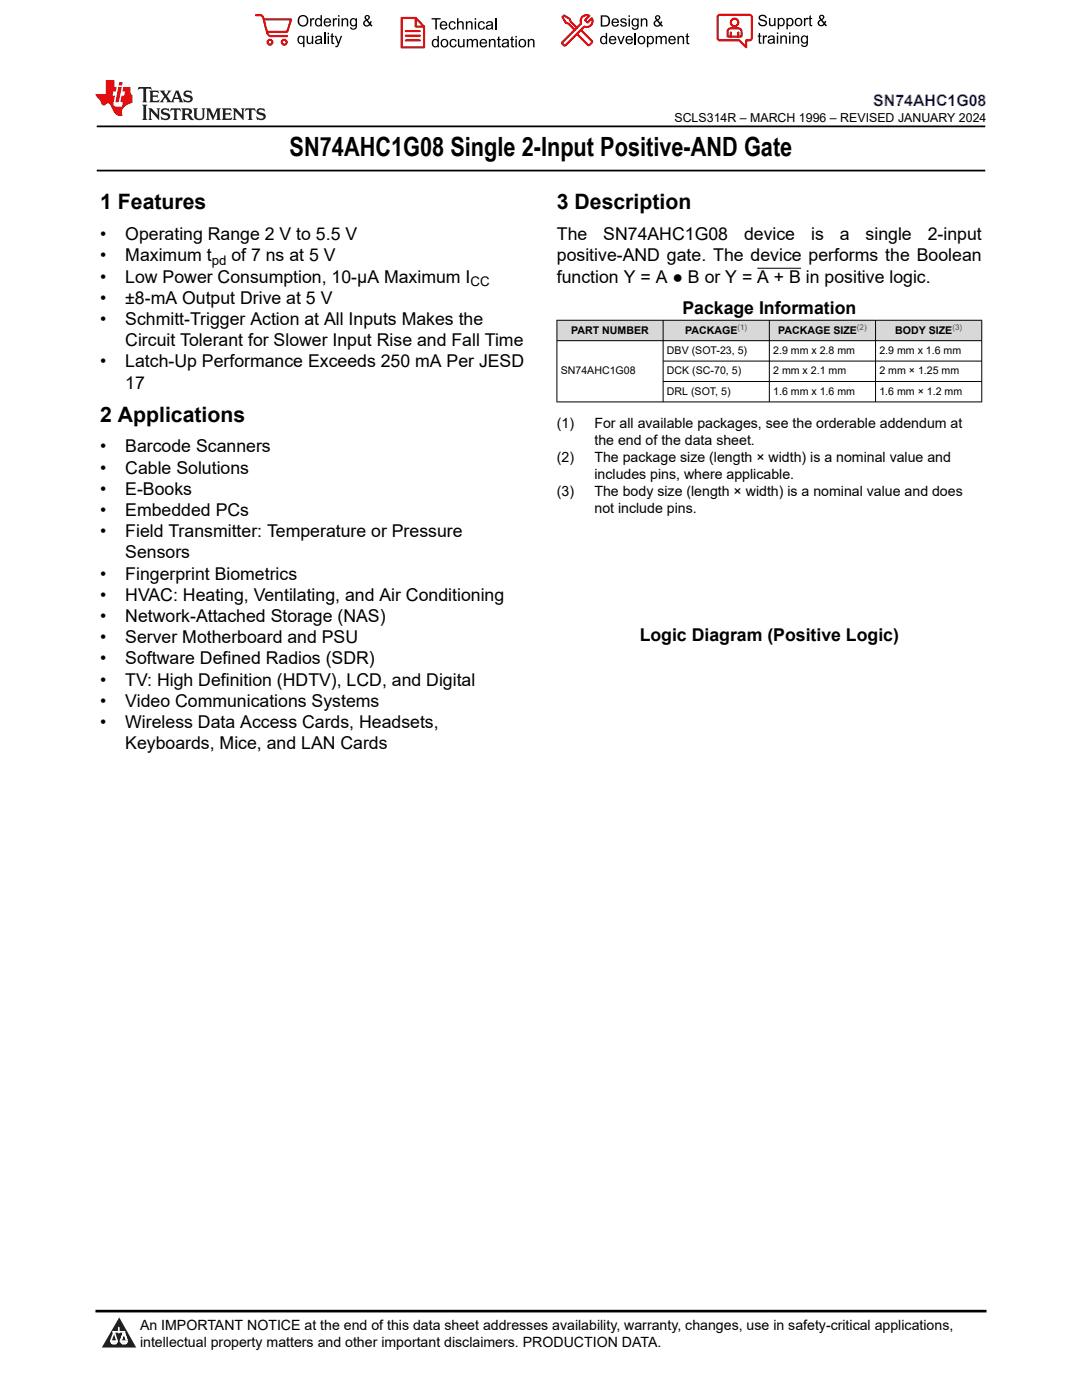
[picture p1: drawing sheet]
<svg xmlns="http://www.w3.org/2000/svg" width="216mm" height="279mm" viewBox="0 0 216 279" stroke-linecap="round" stroke-linejoin="round" font-family="sans-serif">
<path d="M19.3 25.2h177.3M19.3 34h177.3" fill="none" stroke="#000" stroke-width=".35"/>
<path d="M151.1 53.5h8.7" fill="none" stroke="#000" stroke-width=".2"/>
<g fill="#d8d8d8">
<path d="M111.1 63.9h84.8v4.1h-84.8z" fill-rule="evenodd"/>
<path d="M111.2 64h21.1v3.9h-21.1z" fill-rule="evenodd"/>
<path d="M132.4 64h21.1v3.9h-21.1z" fill-rule="evenodd"/>
<path d="M153.6 64h21v3.9h-21z" fill-rule="evenodd"/>
<path d="M174.8 64h21v3.9h-21z" fill-rule="evenodd"/>
</g>
<path d="M111.1 63.9h84.9M111.1 68h84.9M111.1 63.9v16.4M132.3 63.9v16.4M132.3 72.1h63.7M132.3 76.1h63.7M153.5 63.9v16.4M174.7 63.9v16.4M195.9 63.9v16.4M111.1 80.2h84.9" fill="none" stroke="#000" stroke-width=".2"/>
<path d="M0 0h215.9v23.8h-215.9z" fill-rule="evenodd" fill="#fff"/>
<path d="M27.7 17.4l-.2 .6 .5-.3h.6v.1v2.2l-.2 .4h1l-.2-.4v-2.2v-.1h.5l.5 .3-.1-.6zM29.8 18.1l.2 .4v1.5l-.2 .4h1.9l.1-.6a1.08 1.08 0 0 1-1.3 .2v-.7h.6l.4 .2v-.6l-.4 .2h-.6v-.6l.2-.1a1 1 0 0 1 1 .2l-.1-.5zM31.8 18.1l1 1.1-1 1.2h.9l-.2-.2 .4-.7 .5 .7-.2 .2h1.6l-.2-.2 .1-.4h1l.1 .4-.1 .2h.9l-.2-.3-.8-2h-.5l-1 2.2-.8-1.1 .9-1.1h-.8l.2 .2-.5 .7-.3-.7 .1-.2zM35.2 18.5l.4 1h-.8zM36.8 18.2a.65 .65 0 0 0-.2 .7 .65 .65 0 0 0 .6 .5l.7 .2 .1 .2a.79 .79 0 0 1-.7 .4 .79 .79 0 0 1-.7-.5l.1 .7 .2-.1a.93 .93 0 0 0 1.1 .1 .93 .93 0 0 0 .4-1 1.46 1.46 0 0 0-1.2-.6l-.1-.3a1.09 1.09 0 0 1 1.2 .2l-.2-.6-.1 .1-.6-.2zM28.4 20.9l.2 .4v2.3l-.2 .3h1l-.2-.3v-2.3l.2-.4zM29.6 21.6l.2 .4v1.6l-.2 .3h.8l-.3-.3v-1.4l1.7 1.8v-2l.2-.4h-.8l.2 .2 .1 1.1-1.2-1.3zM32.3 21.8a.65 .65 0 0 0-.2 .7 .65 .65 0 0 0 .7 .4l.6 .2 .1 .2a.79 .79 0 0 1-.7 .4 .79 .79 0 0 1-.7-.5l.1 .7 .2-.1a.93 .93 0 0 0 1.1 .1 .93 .93 0 0 0 .4-.9 1.46 1.46 0 0 0-1.2-.6l-.1-.4a1.09 1.09 0 0 1 1.2 .2l-.2-.6-.1 .1-.6-.1zM34.1 21.6l-.1 .7a.63 .63 0 0 1 .7-.4l.1 1.7-.3 .3h1l-.2-.3v-1.7a.66 .66 0 0 1 .8 .4l-.1-.7zM36.2 21.6l.2 .4v1.6l-.2 .3h.9l-.2-.2v-.7h.5l.1 .2a.79 .79 0 0 0 1.2 .6l-1-.9a.61 .61 0 0 0 .6-.6 .61 .61 0 0 0-.5-.6zM36.9 21.9h.2a.47 .47 0 0 1 .5 .1 .47 .47 0 0 1 .1 .5l-.2 .2h-.6zM38.5 21.6l.2 .2a2.27 2.27 0 0 0 .4 2 1.04 1.04 0 0 0 1.7-.7v-1.3l.2-.2h-.8l.2 .4v1.1a.6 .6 0 0 1-.6 .6 .6 .6 0 0 1-.6-.6v-1.1l.3-.4zM41.1 21.6l.2 .4v1.6l-.2 .3h.7l-.2-.3v-1.5l.9 1.9 .8-1.9v1.5l-.2 .3h1l-.3-.3v-1.6l.3-.4h-.8l-.7 1.5-.7-1.5zM44.3 21.6l.2 .4v1.6l-.2 .3h1.9l.1-.5a1.09 1.09 0 0 1-1.3 .1v-.6h.6l.4 .1v-.6l-.4 .2h-.6v-.6l.2-.1a1.01 1.01 0 0 1 1 .3l-.1-.6zM46.4 21.6l.3 .4v1.6l-.3 .3h.8l-.2-.3v-1.4l1.6 1.8v-2l.2-.4h-.7l.2 .2v1.1l-1.2-1.3zM49 21.6l-.1 .7a.63 .63 0 0 1 .8-.4v1.7l-.3 .3h1l-.2-.3v-1.7a.66 .66 0 0 1 .8 .4l-.1-.7zM51.4 21.8a.65 .65 0 0 0-.2 .7 .65 .65 0 0 0 .6 .4l.6 .2 .2 .2a.79 .79 0 0 1-.8 .4 .79 .79 0 0 1-.6-.5l.1 .7 .2-.1a.93 .93 0 0 0 1 .1 .93 .93 0 0 0 .5-.9 1.46 1.46 0 0 0-1.3-.6l-.1-.4a1.09 1.09 0 0 1 1.3 .2l-.2-.6-.2 .1-.5-.1z" fill="#231f20"/>
<path d="M21.1 16v2.8h-2.1l.1 .3 .9 1a.95 .95 0 0 0 .9 .9 .59 .59 0 0 1 .6-.4 .59 .59 0 0 1 .5 .4l.4 .8a1.59 1.59 0 0 0 2.1 1.3 1.61 1.61 0 0 1 1-2.2l1-.4-.1-1.5a1.59 1.59 0 0 1-.4-1.6h-1.4l-.2 .9h.5l-.1 .8h-.5l-.2 1v.2l.4 .1-.2 .9h-.6a.73 .73 0 0 1-1.1-.7l.3-1.5h-.5l.2-.8h.5l.2-.9h-.5v-1.4zM23.6 17.4l-.6 3h.7l.6-3zM23.8 16.4l-.1 .7h.7l.1-.7z" fill="#ed1c24"/>
<g fill="#000">
<path d="M59.4 4.2a1.12 1.12 0 0 1 2.2 0 1.12 1.12 0 0 1-2.2 0zM59.9 3.5a.89 .89 0 0 0-.1 1.1 .89 .89 0 0 0 1.1 .4 .88 .88 0 0 0 .3-1.3 .88 .88 0 0 0-1.3-.2z" fill-rule="evenodd"/>
<path d="M59.5 7.3l.5-.2 .5 .3v-.3h.3v2.3h-.3v-.8a.74 .74 0 0 1-1 0 .74 .74 0 0 1-.1-1zM59.8 7.5a.57 .57 0 0 0-.2 .7 .57 .57 0 0 0 .8 .2 .57 .57 0 0 0 .1-.7 .57 .57 0 0 0-.7-.2z" fill-rule="evenodd"/>
<path d="M61.9 3.6h.2v.3l.2-.2 .3-.1 .2 .1-.1 .3a.36 .36 0 0 0-.5 0 .36 .36 0 0 0 0 .4v.9h-.3z" fill-rule="evenodd"/>
<path d="M61.2 7.1h.3v.9a.41 .41 0 0 0 .4 .6 .41 .41 0 0 0 .3-.6v-.9h.3v1.7h-.2v-.3a.58 .58 0 0 1-.7 .3 .58 .58 0 0 1-.4-.6z" fill-rule="evenodd"/>
<path d="M63 3.8l.5-.2 .5 .2v-.8h.2v2.3h-.2v-.2a.75 .75 0 0 1-1-.1 .75 .75 0 0 1-.1-1zM63.2 4a.57 .57 0 0 0-.1 .7 .57 .57 0 0 0 .8 .2 .57 .57 0 0 0 .1-.7 .57 .57 0 0 0-.8-.2z" fill-rule="evenodd"/>
<path d="M63 7.3a.74 .74 0 0 1 1-.1 .74 .74 0 0 1 .3 .9v.7h-.3v-.2a.57 .57 0 0 1-.8 .2 .57 .57 0 0 1-.2-.8l1-.3a.41 .41 0 0 0-.4-.4 .41 .41 0 0 0-.4 .4l-.3-.1zM63.2 8.2a.35 .35 0 0 0 .2 .5 .35 .35 0 0 0 .5-.3l.1-.4z" fill-rule="evenodd"/>
<path d="M65.4 6.5h.3v.3h-.3zM65.4 7.1h.3v1.7h-.3z" fill-rule="evenodd"/>
<path d="M64.8 3.8a.76 .76 0 0 1 .9-.1 .76 .76 0 0 1 .4 .8h-1.2a.47 .47 0 0 0 .3 .6 .47 .47 0 0 0 .6-.4l.3 .1a.82 .82 0 0 1-1.3 .3 .82 .82 0 0 1 0-1.3zM65 4l-.1 .3h.9l-.3-.4z" fill-rule="evenodd"/>
<path d="M66.4 3.6h.3v.3l.1-.2 .4-.1 .1 .1-.1 .3a.36 .36 0 0 0-.4 0 .36 .36 0 0 0-.1 .4v.9h-.3z" fill-rule="evenodd"/>
<path d="M66.1 6.7l.3-.1v.5h.3v.3h-.3v.9l.1 .2h.2v.3a.41 .41 0 0 1-.4-.1 .41 .41 0 0 1-.2-.4v-.9h-.2v-.3h.2z" fill-rule="evenodd"/>
<path d="M66.8 7.1h.3l.4 1.4 .5-1.4h.3l-.6 1.7a.57 .57 0 0 1-.8 .6v-.3a.37 .37 0 0 0 .5-.3z" fill-rule="evenodd"/>
<path d="M67.5 3h.2v.3h-.2zM67.5 3.6h.2v1.7h-.2z" fill-rule="evenodd"/>
<path d="M68.2 3.6h.2v.3a.58 .58 0 0 1 .7-.3 .58 .58 0 0 1 .4 .7v1h-.3v-1a.4 .4 0 0 0-.4-.5 .4 .4 0 0 0-.4 .6v.9h-.2z" fill-rule="evenodd"/>
<path d="M70 3.8l.5-.2 .5 .2v-.2h.2v1.5a.71 .71 0 0 1-.5 .8 .71 .71 0 0 1-.8-.5h.2a.46 .46 0 0 0 .6 .3 .46 .46 0 0 0 .3-.6 .78 .78 0 0 1-1.1-.2 .78 .78 0 0 1 .1-1.1zM70.2 4a.53 .53 0 0 0-.1 .8 .53 .53 0 0 0 .8 0 .54 .54 0 0 0 0-.7 .54 .54 0 0 0-.7-.1z" fill-rule="evenodd"/>
<path d="M72.9 3.1a.53 .53 0 0 1 .8 .1 .53 .53 0 0 1-.3 .8l.4 .5 .1-.3 .3 .1-.2 .5 .3 .3-.2 .2-.3-.3a.71 .71 0 0 1-1.2 .1 .71 .71 0 0 1 .4-1.1l-.3-.5zM73 3.5a.3 .3 0 0 0 .6 0 .3 .3 0 0 0-.6 0zM72.9 4.3a.45 .45 0 0 0 0 .7 .45 .45 0 0 0 .7-.2l-.5-.6z" fill-rule="evenodd"/>
<path d="M86.1 3.6h1.8v.3h-.7v2h-.3v-2h-.8z" fill-rule="evenodd"/>
<path d="M86.3 8l.5-.2 .5 .2v-.8h.3v2.2h-.3v-.2a.76 .76 0 0 1-1 0 .76 .76 0 0 1-.1-1zM86.6 8.1a.58 .58 0 0 0-.2 .8 .58 .58 0 0 0 .8 .2 .58 .58 0 0 0 .1-.8 .58 .58 0 0 0-.7-.2z" fill-rule="evenodd"/>
<path d="M88.2 7.9a.81 .81 0 0 1 1.1 .2 .81 .81 0 0 1-.2 1.1 .81 .81 0 0 1-1.1-.1l-.1-.8zM88.3 8.1a.57 .57 0 0 0 0 .9 .57 .57 0 0 0 .8 0 .57 .57 0 0 0 0-.8 .57 .57 0 0 0-.8-.1z" fill-rule="evenodd"/>
<path d="M88 4.4a.77 .77 0 0 1 .9-.1 .77 .77 0 0 1 .4 .8h-1.3a.48 .48 0 0 0 .4 .6 .48 .48 0 0 0 .6-.3h.3a.83 .83 0 0 1-1.3 .4 .83 .83 0 0 1 0-1.4zM88.2 4.6l-.2 .3h1l-.3-.4z" fill-rule="evenodd"/>
<path d="M89.7 4.4a.7 .7 0 0 1 1.2 .3l-.2 .1a.45 .45 0 0 0-.6-.3 .45 .45 0 0 0-.3 .6 .45 .45 0 0 0 .3 .6 .45 .45 0 0 0 .6-.4h.3a.76 .76 0 0 1-1.1 .6 .76 .76 0 0 1-.3-1.1z" fill-rule="evenodd"/>
<path d="M89.9 8a.7 .7 0 0 1 1.2 .3h-.3a.45 .45 0 0 0-.5-.3 .45 .45 0 0 0-.3 .6 .45 .45 0 0 0 .3 .6 .45 .45 0 0 0 .6-.4l.2 .1a.76 .76 0 0 1-1 .5 .76 .76 0 0 1-.4-1.1z" fill-rule="evenodd"/>
<path d="M91.2 3.6h.3v.8a.59 .59 0 0 1 .7-.2 .59 .59 0 0 1 .3 .7v1h-.2v-1a.4 .4 0 0 0-.5-.4 .4 .4 0 0 0-.3 .5v.9h-.3z" fill-rule="evenodd"/>
<path d="M91.4 7.8h.2v.9a.41 .41 0 0 0 .5 .5 .41 .41 0 0 0 .3-.5v-.9h.3v1.6h-.3v-.2a.58 .58 0 0 1-.7 .3 .58 .58 0 0 1-.3-.7z" fill-rule="evenodd"/>
<path d="M93 4.2h.2v.3a.59 .59 0 0 1 .7-.3 .59 .59 0 0 1 .4 .7v1h-.3v-1a.41 .41 0 0 0-.4-.5 .41 .41 0 0 0-.4 .6v.9h-.2z" fill-rule="evenodd"/>
<path d="M93.1 7.8h.3v.2a.56 .56 0 0 1 1 0 .54 .54 0 0 1 .6-.2 .54 .54 0 0 1 .4 .5v1.1h-.3v-1a.34 .34 0 0 0-.3-.4 .34 .34 0 0 0-.4 .3v1.1h-.3v-1a.38 .38 0 0 0-.5-.4 .38 .38 0 0 0-.2 .6v.8h-.3z" fill-rule="evenodd"/>
<path d="M94.7 3.6h.3v.3h-.3zM94.7 4.2h.3v1.7h-.3z" fill-rule="evenodd"/>
<path d="M95.5 4.4a.7 .7 0 0 1 1.3 .3l-.3 .1a.45 .45 0 0 0-.6-.3 .45 .45 0 0 0-.3 .6 .45 .45 0 0 0 .3 .6 .45 .45 0 0 0 .6-.4h.3a.76 .76 0 0 1-1.1 .6 .76 .76 0 0 1-.3-1.1z" fill-rule="evenodd"/>
<path d="M95.9 8a.77 .77 0 0 1 .9-.2 .77 .77 0 0 1 .4 .9h-1.2a.48 .48 0 0 0 .3 .5 .48 .48 0 0 0 .6-.3h.3a.83 .83 0 0 1-1.3 .4 .83 .83 0 0 1 0-1.3zM96.1 8.1l-.1 .4h.9l-.2-.5z" fill-rule="evenodd"/>
<path d="M97.5 7.8h.3v.2a.59 .59 0 0 1 .7-.2 .59 .59 0 0 1 .4 .6v1h-.3v-1a.41 .41 0 0 0-.5-.4 .41 .41 0 0 0-.3 .5v.9h-.3z" fill-rule="evenodd"/>
<path d="M97.1 4.4a.74 .74 0 0 1 1-.1 .74 .74 0 0 1 .3 .9v.7h-.3v-.2a.59 .59 0 0 1-.8 .2 .59 .59 0 0 1-.3-.8l1.1-.3a.42 .42 0 0 0-.4-.4 .42 .42 0 0 0-.5 .4l-.2-.1zM97.3 5.3a.36 .36 0 0 0 .2 .5 .36 .36 0 0 0 .5-.2l.1-.5z" fill-rule="evenodd"/>
<path d="M99.4 7.4l.2-.2v.6h.3v.2h-.3v1l.1 .2h.2l.1 .2a.41 .41 0 0 1-.5 0 .41 .41 0 0 1-.1-.4v-1h-.2v-.2h.2z" fill-rule="evenodd"/>
<path d="M100.3 8a.74 .74 0 0 1 .9-.2 .74 .74 0 0 1 .3 .9l.1 .7h-.3v-.2a.59 .59 0 0 1-.8 .3 .59 .59 0 0 1-.3-.8l1-.3a.42 .42 0 0 0-.3-.4 .42 .42 0 0 0-.5 .3h-.3zM100.5 8.8a.36 .36 0 0 0 .1 .5 .36 .36 0 0 0 .5-.2l.2-.5z" fill-rule="evenodd"/>
<path d="M102 7.4l.3-.2v.6h.3v.2h-.3v1l.1 .2h.2v.2a.41 .41 0 0 1-.5 0 .41 .41 0 0 1-.1-.4v-1h-.2v-.2h.2z" fill-rule="evenodd"/>
<path d="M102.8 7.2h.3v.3h-.3zM102.8 7.8h.3v1.6h-.3z" fill-rule="evenodd"/>
<path d="M103.7 7.9a.81 .81 0 0 1 1.1 .2 .81 .81 0 0 1-.1 1.1 .81 .81 0 0 1-1.2-.1v-.8zM103.9 8.1a.57 .57 0 0 0-.1 .9 .57 .57 0 0 0 .8 0 .57 .57 0 0 0 0-.8 .57 .57 0 0 0-.7-.1z" fill-rule="evenodd"/>
<path d="M105.3 7.8h.3v.2a.59 .59 0 0 1 .7-.2 .59 .59 0 0 1 .4 .6v1h-.3v-1a.41 .41 0 0 0-.5-.4 .41 .41 0 0 0-.3 .5v.9h-.3z" fill-rule="evenodd"/>
<path d="M119.9 3.1h.7a1.12 1.12 0 0 1 1.1 1.1 1.12 1.12 0 0 1-1 1.1h-.8zM120.2 3.3v1.7h.4a.86 .86 0 0 0 .8-.8 .86 .86 0 0 0-.8-.9z" fill-rule="evenodd"/>
<path d="M119.9 7.4l.5-.3 .5 .3v-.8h.2v2.2h-.2v-.2a.75 .75 0 0 1-1 0 .75 .75 0 0 1-.1-1zM120.1 7.5a.57 .57 0 0 0-.1 .8 .57 .57 0 0 0 .8 .2 .57 .57 0 0 0 .1-.8 .57 .57 0 0 0-.8-.2z" fill-rule="evenodd"/>
<path d="M121.7 7.4a.76 .76 0 0 1 .9-.2 .76 .76 0 0 1 .4 .9h-1.2a.47 .47 0 0 0 .3 .5 .47 .47 0 0 0 .6-.3h.3a.82 .82 0 0 1-1.3 .4 .82 .82 0 0 1 0-1.3zM121.9 7.5l-.1 .3h.9l-.3-.4z" fill-rule="evenodd"/>
<path d="M122.2 3.9a.76 .76 0 0 1 .9-.2 .76 .76 0 0 1 .4 .9h-1.2a.47 .47 0 0 0 .4 .5 .47 .47 0 0 0 .5-.3h.3a.82 .82 0 0 1-1.3 .4 .82 .82 0 0 1 0-1.3zM122.5 4l-.2 .3h.9l-.2-.4z" fill-rule="evenodd"/>
<path d="M123.9 3.8a.71 .71 0 0 1 1.1 .3h-.2a.32 .32 0 0 0-.4-.3 .32 .32 0 0 0-.3 .4h.1a.75 .75 0 0 1 .9 .8 .72 .72 0 0 1-.7 .3 .72 .72 0 0 1-.7-.5h.3a.36 .36 0 0 0 .4 .4 .36 .36 0 0 0 .3-.5 .8 .8 0 0 1-.9-.7z" fill-rule="evenodd"/>
<path d="M123.2 7.2h.3l.4 1.3 .5-1.3h.3l-.7 1.6h-.2z" fill-rule="evenodd"/>
<path d="M125.4 3.1h.3v.3h-.3zM125.4 3.7h.3v1.6h-.3z" fill-rule="evenodd"/>
<path d="M125 7.4a.76 .76 0 0 1 .9-.2 .76 .76 0 0 1 .4 .9h-1.2a.47 .47 0 0 0 .3 .5 .47 .47 0 0 0 .6-.3h.3a.82 .82 0 0 1-1.3 .4 .82 .82 0 0 1 0-1.3zM125.2 7.5l-.1 .3h.9l-.2-.4z" fill-rule="evenodd"/>
<path d="M126.2 3.9l.5-.3 .5 .3v-.2h.2v1.4a.71 .71 0 0 1-.5 .8 .71 .71 0 0 1-.8-.5l.2 .1a.46 .46 0 0 0 .6 .2 .46 .46 0 0 0 .3-.6 .78 .78 0 0 1-1.1-.1 .78 .78 0 0 1 .1-1.1zM126.4 4a.53 .53 0 0 0-.1 .8 .53 .53 0 0 0 .8 0 .54 .54 0 0 0 0-.7 .54 .54 0 0 0-.7-.1z" fill-rule="evenodd"/>
<path d="M127.5 7.3a.8 .8 0 0 1 1.1 .2 .8 .8 0 0 1-.1 1.1 .8 .8 0 0 1-1.2-.1v-.8zM127.7 7.5a.56 .56 0 0 0-.1 .9 .56 .56 0 0 0 .8-.1 .56 .56 0 0 0 0-.7 .56 .56 0 0 0-.7-.1z" fill-rule="evenodd"/>
<path d="M127.9 3.7h.2v.2a.58 .58 0 0 1 .7-.2 .58 .58 0 0 1 .4 .6v1h-.3v-1a.4 .4 0 0 0-.4-.4 .4 .4 0 0 0-.4 .5v.9h-.2z" fill-rule="evenodd"/>
<path d="M129.1 7.2h.2v.2a.72 .72 0 0 1 1-.1 .72 .72 0 0 1 .2 1 .64 .64 0 0 1-.5 .5 .64 .64 0 0 1-.6-.2v.8h-.3zM129.5 7.5a.56 .56 0 0 0-.2 .8 .56 .56 0 0 0 .8 .2 .56 .56 0 0 0 .1-.8 .56 .56 0 0 0-.7-.2z" fill-rule="evenodd"/>
<path d="M130.8 7.2h.3v.2a.55 .55 0 0 1 .9 0 .53 .53 0 0 1 .6-.3 .53 .53 0 0 1 .4 .6v1.1h-.2v-1a.34 .34 0 0 0-.3-.4 .34 .34 0 0 0-.4 .3v1.1h-.3v-1a.37 .37 0 0 0-.5-.4 .37 .37 0 0 0-.2 .6v.8h-.3z" fill-rule="evenodd"/>
<path d="M130.8 3.2a.53 .53 0 0 1 .9 .1 .53 .53 0 0 1-.4 .8l.4 .5 .2-.4 .2 .1-.2 .5 .4 .3-.2 .3-.3-.4a.71 .71 0 0 1-1.2 .1 .71 .71 0 0 1 .3-1.1l-.2-.5zM130.9 3.6a.3 .3 0 0 0 .6 0 .3 .3 0 0 0-.6 0zM130.9 4.3a.45 .45 0 0 0 0 .7 .45 .45 0 0 0 .7-.2l-.5-.6z" fill-rule="evenodd"/>
<path d="M133.6 7.4a.76 .76 0 0 1 .9-.2 .76 .76 0 0 1 .3 .9h-1.2a.47 .47 0 0 0 .4 .5 .47 .47 0 0 0 .6-.3h.2a.82 .82 0 0 1-1.2 .4 .82 .82 0 0 1 0-1.3zM133.8 7.5l-.2 .3h1l-.3-.4z" fill-rule="evenodd"/>
<path d="M135.2 7.2h.2v.2a.58 .58 0 0 1 .7-.2 .58 .58 0 0 1 .4 .6v1h-.3v-1a.4 .4 0 0 0-.4-.4 .4 .4 0 0 0-.3 .5v.9h-.3z" fill-rule="evenodd"/>
<path d="M137 6.8l.3-.2v.6h.2v.2h-.2v1v.2h.2l.1 .2a.41 .41 0 0 1-.5 0 .41 .41 0 0 1-.1-.5v-.9h-.2v-.2h.2z" fill-rule="evenodd"/>
<path d="M151.6 3.1a.88 .88 0 0 1 1.4 .5h-.3a.49 .49 0 0 0-.5-.5 .49 .49 0 0 0-.5 .6l.1 .1a1.06 1.06 0 0 1 1.2 1 .95 .95 0 0 1-.9 .4 .95 .95 0 0 1-.8-.7h.3a.58 .58 0 0 0 .6 .5 .58 .58 0 0 0 .5-.6l-.2-.1a.95 .95 0 0 1-1.1-.9z" fill-rule="evenodd"/>
<path d="M151.4 6.7l.3-.2v.6h.2v.2h-.2v1v.2h.2l.1 .2a.41 .41 0 0 1-.5 0 .41 .41 0 0 1-.1-.5v-.9h-.2v-.2h.2z" fill-rule="evenodd"/>
<path d="M152.2 7.1h.3v.2l.1-.2h.4h.1l-.1 .3a.36 .36 0 0 0-.4 0 .36 .36 0 0 0-.1 .5v.8h-.3z" fill-rule="evenodd"/>
<path d="M153.3 7.3a.74 .74 0 0 1 1-.2 .74 .74 0 0 1 .3 .9l.1 .7h-.3l-.1-.2a.57 .57 0 0 1-.8 .3 .57 .57 0 0 1-.1-.9l.9-.2a.41 .41 0 0 0-.4-.4 .41 .41 0 0 0-.4 .3h-.3zM153.5 8.1a.35 .35 0 0 0 .2 .5 .35 .35 0 0 0 .5-.2l.1-.5z" fill-rule="evenodd"/>
<path d="M153.4 3.6h.3v.9a.41 .41 0 0 0 .4 .5 .41 .41 0 0 0 .4-.5v-.9h.2v1.6h-.2v-.2a.58 .58 0 0 1-.7 .2 .58 .58 0 0 1-.4-.6z" fill-rule="evenodd"/>
<path d="M155 6.5h.3v.3h-.3zM155 7.1h.3v1.6h-.3z" fill-rule="evenodd"/>
<path d="M155.2 3.6h.2v.2a.72 .72 0 0 1 1-.1 .72 .72 0 0 1 .2 1 .64 .64 0 0 1-.5 .5 .64 .64 0 0 1-.6-.2v.8h-.3zM155.6 3.9a.56 .56 0 0 0-.2 .8 .56 .56 0 0 0 .8 .2 .56 .56 0 0 0 .1-.8 .56 .56 0 0 0-.7-.2z" fill-rule="evenodd"/>
<path d="M155.7 7.1h.3v.2a.58 .58 0 0 1 .7-.2 .58 .58 0 0 1 .3 .6v1h-.3v-1a.4 .4 0 0 0-.4-.4 .4 .4 0 0 0-.3 .5v.9h-.3z" fill-rule="evenodd"/>
<path d="M156.9 3.6h.3v.2a.72 .72 0 0 1 .9-.1 .72 .72 0 0 1 .2 1 .64 .64 0 0 1-.4 .5 .64 .64 0 0 1-.7-.2v.8h-.3zM157.3 3.9a.56 .56 0 0 0-.1 .8 .56 .56 0 0 0 .7 .2 .56 .56 0 0 0 .2-.8 .56 .56 0 0 0-.8-.2z" fill-rule="evenodd"/>
<path d="M157.4 6.5h.3v.3h-.3zM157.4 7.1h.3v1.6h-.3z" fill-rule="evenodd"/>
<path d="M158.1 7.1h.3v.2a.58 .58 0 0 1 .7-.2 .58 .58 0 0 1 .4 .6v1h-.3v-1a.4 .4 0 0 0-.5-.4 .4 .4 0 0 0-.3 .5v.9h-.3z" fill-rule="evenodd"/>
<path d="M158.8 3.7a.8 .8 0 0 1 1.1 .2 .8 .8 0 0 1-.1 1.1 .8 .8 0 0 1-1.1-.1l-.1-.8zM159 3.9a.56 .56 0 0 0-.1 .9 .56 .56 0 0 0 .9 0 .56 .56 0 0 0-.1-.8 .56 .56 0 0 0-.7-.1z" fill-rule="evenodd"/>
<path d="M160 7.3l.5-.2 .5 .2v-.2h.2v1.4a.71 .71 0 0 1-.5 .9 .71 .71 0 0 1-.9-.5h.3a.46 .46 0 0 0 .6 .2 .46 .46 0 0 0 .2-.6 .78 .78 0 0 1-1-.1 .78 .78 0 0 1 .1-1.1zM160.2 7.4a.53 .53 0 0 0-.1 .8 .53 .53 0 0 0 .8 0 .54 .54 0 0 0 0-.7 .54 .54 0 0 0-.7-.1z" fill-rule="evenodd"/>
<path d="M160.4 3.6h.3v.2l.1-.2h.4h.1l-.1 .3a.36 .36 0 0 0-.4 0 .36 .36 0 0 0-.1 .5v.8h-.3z" fill-rule="evenodd"/>
<path d="M161.5 3.2l.3-.2v.6h.3v.2h-.3v1v.2h.3v.2a.41 .41 0 0 1-.5 0 .41 .41 0 0 1-.1-.5v-.9h-.2v-.2h.2z" fill-rule="evenodd"/>
<path d="M163.6 3.1a.53 .53 0 0 1 .8 .1 .53 .53 0 0 1-.3 .8l.4 .5 .1-.3h.3l-.2 .5 .3 .3-.2 .3-.3-.3a.71 .71 0 0 1-1.2 .1 .71 .71 0 0 1 .4-1.2l-.3-.5zM163.7 3.5a.3 .3 0 0 0 .5 0 .3 .3 0 0 0-.5 0zM163.6 4.2a.45 .45 0 0 0 0 .8 .45 .45 0 0 0 .7-.3l-.5-.6z" fill-rule="evenodd"/>
</g>
<path d="M64.8 6.5v2.3M98.9 3.6v2.3M126.8 6.6v2.2" fill="none" stroke="#000" stroke-width=".28"/>
<g fill="none" stroke="#de0000" stroke-width=".42">
<path d="M51.1 3l1 .1a1.4 1.4 0 0 1 .6 1.2l.7 2.5a.95 .95 0 0 0 1.1 .4h2.8M52.7 3.9h5.4l-.8 2.4h-4M80.1 3.6h2.8v1.7h1.7v4.2h-4.5zM81 7.1h2.8M81 6.2h2.8M81 8.1h2.8M82.9 3.6l1.7 1.7M115.1 5.5l-1.3-1.2-.1-.5-1.2-.7-.3 .3 .7 1.1 .5 .2 1.3 1.3M115.9 6l2.2 2.2v.3l-.5 .5h-.3l-2.2-2.2zM115.9 6l.7-.7a1.19 1.19 0 0 0 1.3-.3 1.19 1.19 0 0 0 .2-1.4l-.9 .9-.4-.5 .8-.8a1.19 1.19 0 0 0-1.4 .1 1.19 1.19 0 0 0-.2 1.4l-3.8 3.7v.3l.3 .3h.3l2.3-2.2M143.2 3.2l.4-.2h6l.4 .2v4.4l-.2 .4-.9 .1v1.3l-1.4-1.3h-3.9l-.4-.3zM145.4 5.8l.4-.1h1.6a.61 .61 0 0 1 .6 .6v1h-2.8v-1z"/>
<path d="M145.8 6.5v.8M147.3 6.5v.8"/>
<circle cx="53.9" cy="8.4" r=".49"/>
<circle cx="56.7" cy="8.4" r=".49"/>
<circle cx="146.6" cy="4.5" r=".75"/>
</g>
<path d="M0 261.4h215.9v18h-215.9z" fill-rule="evenodd" fill="#fff"/>
<path d="M23.8 262.9l3.4 6h-6.9z" fill="#231f20"/>
<path d="M22.1 267.7h1.3l-.4 .5h-.3a.55 .55 0 0 1-.6-.5z" fill-rule="evenodd" fill="#fff"/>
<path d="M22.1 267.7h1.3l-.4 .5h-.3a.55 .55 0 0 1-.6-.5z" fill="none" stroke="#231f20" stroke-width=".34"/>
<path d="M22.1 267.7h1.3l-.4 .5h-.5zM22.6 265.8h.1M22.6 265.8h2.3zM23.7 265.9h.1M23.7 264.9v1zM24 267.7h.1" fill="none" stroke="#fff" stroke-width=".34"/>
<path d="M24.7 265.8l-.7 1.9z" fill="#fff"/>
<path d="M24.7 265.8l-.7 1.9z" fill="none" stroke="#fff" stroke-width=".34"/>
<path d="M24.7 265.8l.7 1.9z" fill="#fff"/>
<path d="M22.8 265.8l-.7 1.9zM22.8 265.8l.6 1.9zM24.7 265.8l.7 1.9zM25.3 267.7h.1" fill="none" stroke="#fff" stroke-width=".34"/>
<path d="M24.1 267.7h1.3a.65 .65 0 0 1-.6 .5 .65 .65 0 0 1-.7-.5z" fill-rule="evenodd" fill="#fff"/>
<path d="M24.1 267.7h1.3a.65 .65 0 0 1-.6 .5 .65 .65 0 0 1-.7-.5z" fill="none" stroke="#231f20" stroke-width=".34"/>
<path d="M24 267.7h.1M24.1 267.7h1.3l-.4 .5h-.5z" fill="none" stroke="#fff" stroke-width=".34"/>
<path d="M19 261.7h177.8" fill="none" stroke="#000" stroke-width=".53"/>
<text font-size="5.3" x="57.8" y="31.2">SN74AHC1G08 Single 2-Input Positive-AND Gate</text>
<g font-size="4.2">
<text x="20" y="41.8">1 Features</text>
<text x="111.1" y="41.8">3 Description</text>
<text x="20" y="84.1">2 Applications</text>
</g>
<g font-size="3.5">
<text x="20" y="47.9">•</text>
<text x="25" y="47.9">Operating Range 2 V to 5.5 V</text>
<text x="111.1" y="47.9">The</text>
<text x="120.4" y="47.9">SN74AHC1G08</text>
<text x="148.5" y="47.9">device</text>
<text x="161.8" y="47.9">is</text>
<text x="167.6" y="47.9">a</text>
<text x="172.7" y="47.9">single</text>
<text x="185.1" y="47.9">2-input</text>
<text x="20" y="52.2">•</text>
<text x="25" y="52.2">Maximum t</text>
<text x="46.2" y="52.2">of 7 ns at 5 V</text>
<text x="111.1" y="52.2">positive-AND gate. The device performs the Boolean</text>
<text x="20" y="56.4">•</text>
<text x="25" y="56.4">Low Power Consumption, 10-μA Maximum I</text>
<text x="111.1" y="56.4">function Y = A ● B or Y = A + B in positive logic.</text>
<text x="20" y="60.6">•</text>
<text x="20" y="64.9">•</text>
<text x="25" y="60.6">±8-mA Output Drive at 5 V</text>
<text x="25" y="64.9">Schmitt-Trigger Action at All Inputs Makes the</text>
<text x="136.2" y="62.8">Package Information</text>
<text x="25" y="69.1">Circuit Tolerant for Slower Input Rise and Fall Time</text>
<text x="20" y="73.3">•</text>
<text x="25" y="73.3">Latch-Up Performance Exceeds 250 mA Per JESD</text>
<text x="25" y="77.6">17</text>
<text x="20" y="90.3">•</text>
<text x="20" y="94.5">•</text>
<text x="25" y="90.3">Barcode Scanners</text>
<text x="25" y="94.5">Cable Solutions</text>
<text x="20" y="98.7">•</text>
<text x="25" y="98.7">E-Books</text>
<text x="20" y="103">•</text>
<text x="20" y="107.2">•</text>
<text x="25" y="103">Embedded PCs</text>
<text x="25" y="107.2">Field Transmitter: Temperature or Pressure</text>
<text x="25" y="111.4">Sensors</text>
<text x="20" y="115.7">•</text>
<text x="20" y="119.9">•</text>
<text x="25" y="115.7">Fingerprint Biometrics</text>
<text x="25" y="119.9">HVAC: Heating, Ventilating, and Air Conditioning</text>
<text x="20" y="124.1">•</text>
<text x="25" y="124.1">Network-Attached Storage (NAS)</text>
<text x="20" y="128.4">•</text>
<text x="25" y="128.4">Server Motherboard and PSU</text>
<text x="127.6" y="128">Logic Diagram (Positive Logic)</text>
<text x="20" y="132.6">•</text>
<text x="20" y="136.8">•</text>
<text x="25" y="132.6">Software Defined Radios (SDR)</text>
<text x="25" y="136.8">TV: High Definition (HDTV), LCD, and Digital</text>
<text x="20" y="141.1">•</text>
<text x="25" y="141.1">Video Communications Systems</text>
<text x="20" y="145.3">•</text>
<text x="25" y="145.3">Wireless Data Access Cards, Headsets,</text>
<text x="25" y="149.5">Keyboards, Mice, and LAN Cards</text>
</g>
<text font-size="3.2" fill="#00f" x="174.3" y="21.1">SN74AHC1G08</text>
<g font-size="2.8">
<text x="111.1" y="85.4">(1)</text>
<text x="118.6" y="85.4">For all available packages, see the orderable addendum at</text>
<text x="118.6" y="88.8">the end of the data sheet.</text>
<text x="111.1" y="92.1">(2)</text>
<text x="118.6" y="92.1">The package size (length × width) is a nominal value and</text>
<text x="118.6" y="95.5">includes pins, where applicable.</text>
<text x="111.1" y="98.9">(3)</text>
<text x="118.6" y="98.9">The body size (length × width) is a nominal value and does</text>
<text x="118.6" y="102.3">not include pins.</text>
<text x="27.9" y="265.5">An IMPORTANT NOTICE at the end of this data sheet addresses availability, warranty, changes, use in safety-critical applications,</text>
<text x="27.9" y="268.9">intellectual property matters and other important disclaimers. PRODUCTION DATA.</text>
</g>
<g font-size="2.6">
<text x="42.2" y="52.9">pd</text>
<text x="93.9" y="57.1">CC</text>
</g>
<text font-size="2.5" x="134.6" y="24.3">SCLS314R – MARCH 1996 – REVISED JANUARY 2024</text>
<g font-size="2.1">
<text x="114" y="66.6">PART NUMBER</text>
<text x="133.1" y="70.6">DBV (SOT-23, 5)</text>
<text x="136.7" y="66.6">PACKAGE</text>
<text x="154.3" y="70.6">2.9 mm x 2.8 mm</text>
<text x="155.3" y="66.6">PACKAGE SIZE</text>
<text x="175.5" y="70.6">2.9 mm x 1.6 mm</text>
<text x="178.6" y="66.6">BODY SIZE</text>
<text x="111.9" y="74.7">SN74AHC1G08</text>
<text x="133.1" y="74.7">DCK (SC-70, 5)</text>
<text x="154.3" y="74.7">2 mm x 2.1 mm</text>
<text x="175.5" y="74.7">2 mm × 1.25 mm</text>
<text x="133.1" y="78.8">DRL (SOT, 5)</text>
<text x="154.3" y="78.8">1.6 mm x 1.6 mm</text>
<text x="175.5" y="78.8">1.6 mm × 1.2 mm</text>
</g>
<g font-size="1.6" fill="#00f">
<text x="147.2" y="65.9">(1)</text>
<text x="171" y="65.9">(2)</text>
<text x="190" y="65.9">(3)</text>
</g>
</svg>
